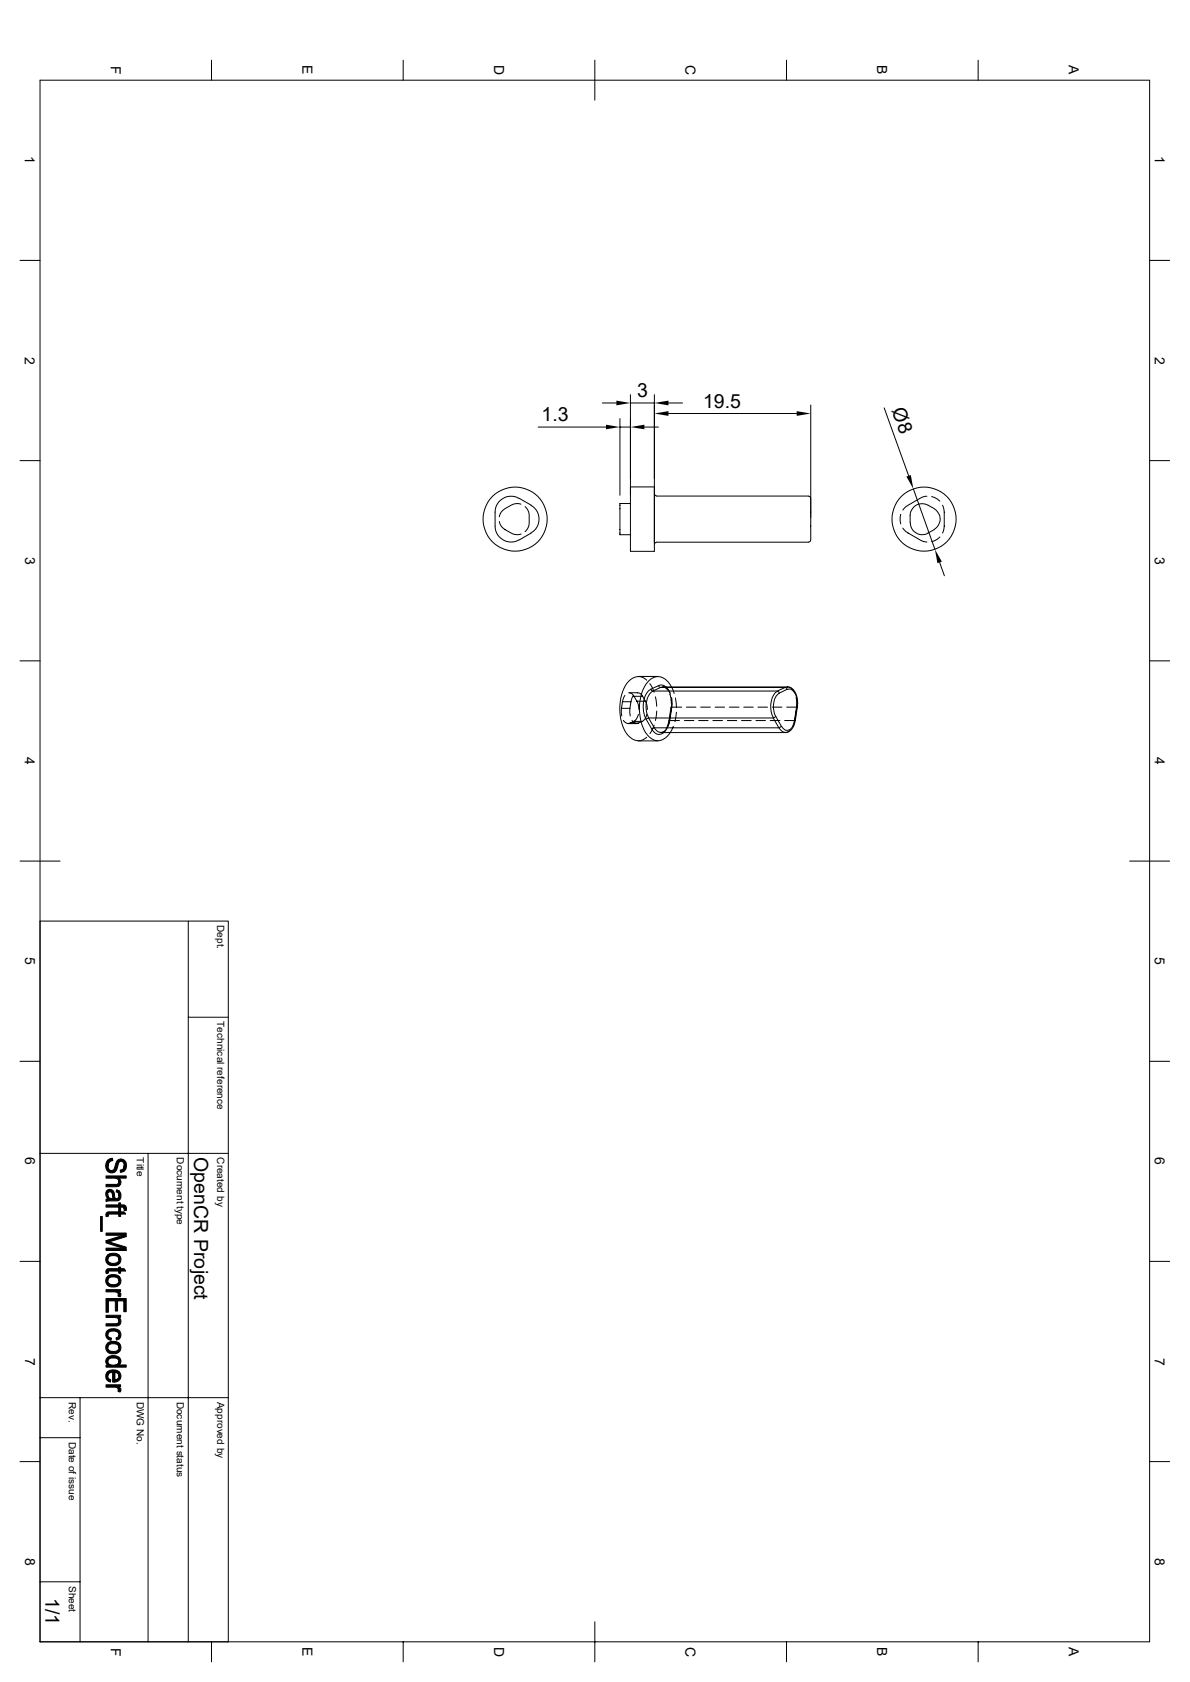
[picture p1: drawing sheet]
<svg xmlns="http://www.w3.org/2000/svg" width="297mm" height="420mm" viewBox="0 0 297 420" stroke-linecap="round" stroke-linejoin="round" font-family="sans-serif">
<g fill="none" stroke="#000" stroke-width=".25">
<path d="M52.8 15v5M100.6 15v5M148.5 15v10M196.3 15v5M244.1 15v5M10 20h276.9v390h-276.9zM5 65h5M286.9 65h5M157.4 98.6v25.1M163.3 98.6v36.9M5 115h5M134.3 106.6h17"/>
<path d="M150.3 100.6h3.5M154.7 104.5v19.2M154.7 106.6h2.7M157.4 100.6h5.9M160.8 106.6h3.5M166.8 100.6h3.5M166.8 103.3h32M202.4 101.1v33.8M220.7 101.9l6.1 16.9M286.9 115h5M124.6 130.2l.1 .3a5.3 5.3 0 0 0 5.1 2.9h.2M129.5 124.5a4 4 0 0 0-5.9 3.4v3.5a4 4 0 0 0 5.9 3.4"/>
<path d="M129.6 124.4l3 1.8M130 125.9l-.2-.1a5.3 5.3 0 0 0-5.1 3l-.1 .2M131.1 126.5l.1 .2a5.5 5.5 0 0 1 .4 5.4l-.5 .7M132.5 126.2a3.9 3.9 0 0 1 0 6.9M132.6 133.1l-3 1.7M157.4 125.7h-2.7v7.8h2.7M157.4 121.6h5.9v16.1h-5.9zM163.4 123.4l.1 .3 .3 .1M163.8 123.9h38M201.8 123.9l.4 .1 .1 .4M201.8 135.4h-38l-.3 .2-.1 .3M202.3 134.9l-.1 .3-.4 .1"/>
<path d="M202.4 124.4v3.5M224.8 128.4l-.1 .8 .1 1.6M225.3 131.9l.2 .2a14.9 14.9 0 0 0 4.8 3.1l1.1 .1M228 122.1l5.3 15.1M231.4 123.9h-.3a14.7 14.7 0 0 0-5.1 2.7l-.7 .8M232.5 124l.8 .2 1.3 .9M233.2 127a2.97 2.97 0 0 1-.1 5.2M233.2 127a4.2 4.2 0 0 0-4.1-1.1 3.1 3.1 0 0 0-1.9 2.8 5.1 5.1 0 0 0 .7 3.8 2.94 2.94 0 0 0 3.7 .6l1.6-.9M234.6 134.1a3.6 3.6 0 0 1-2.1 1.2M235.2 126.2l.2 .2a13.3 13.3 0 0 1 .2 5.7l-.4 1M234.5 140.5l1.2 3.3M5 165h5"/>
<path d="M155.1 176.9l.1 1.9M155.4 175.2h2.1l-.3 1.7M155.4 175.2l-.3 1.7h2.1l.1 1.9M155.6 179.9l.4 .4a1.11 1.11 0 0 0 1.2 .3M156 173.7l-.6 1.5M156.9 173h.2a1.47 1.47 0 0 1 1.1 .9M157.1 173h2.1M157.7 179.9l.4 .4a1.11 1.11 0 0 0 1.2 .3M158.1 173.7l-.6 1.5M159 175.1l.3 .9 .2 1.2M159 173l.9 .2 .5 .7h-2.2l.8 1.2M159.3 169a4.7 4.7 0 0 0-3.9 3.7 12 12 0 0 0 1.4 11l1 .8 1.5 .5"/>
<path d="M159.3 178.4l-.5 1.2-.6 .5M160.4 173.9l.7 1.2h-2.1M161.1 175.1l.4 .9 .1 1.2M161.3 179.6l1.4 2.5a1.83 1.83 0 0 0 3 .8M161.5 178.4l-.3 .8-.9 .9h-2.1l-1 .5h2.1l1-.5M161.9 179.3h31.1M161.9 179.3l-.6 .3M161.9 179.3l1.4 2.4M162.2 170.7l1.1 2.1M162.4 172.1a5.4 5.4 0 0 0-1.7 6.1l.6 1.4M162.5 172.1l.4 .5M162.9 172.6a4.8 4.8 0 0 0-1.5 5.2l.5 1.4"/>
<path d="M163.6 174l.3 2.4M163.9 177.5l-.3 2.4M164.2 168.9h-4.9a3.1 3.1 0 0 1 2.1 .9M164.4 171.2a.66 .66 0 0 0 1 .3M164.4 171.2a1.98 1.98 0 0 1 2.6 1.4l.3 .8M164.4 171.2l-2 .9M165.4 171.5l.7 .2 .5 .6M165.4 171.5h31.2M165.4 171.5a2.05 2.05 0 0 1 1.9 1.5M167.2 173.3l.4 2.3M167.2 179.9l-.4 1.4M167.2 179.9h2.4"/>
<path d="M167.5 176.6l-.6 3.6-.7 1.7M167.6 176.7l-.6 3.3 .2-.1M167.6 174.5v1.4l-.1 .8 .2-.1M167.6 171.5a3.5 3.5 0 0 0-5.2-1.9 10.3 10.3 0 0 0-2.6 9.6 6.6 6.6 0 0 0 3.7 5.7 3.6 3.6 0 0 0 3.8-2M167.6 174.2l.1 2.4M167.6 171.5l.7 1.6M167.7 176.6l-.5 3.3M167.7 176.6h2.4M168.6 174.3l.2 2.4M168.8 177.8l-.4 2.4M170.8 179.9h2.4M171.3 176.6h2.4"/>
<path d="M174.4 179.9h2.3M174.9 176.6h2.4M177.9 179.9h2.4M178.5 176.6h2.3M181.5 179.9h2.4M182 176.6h2.4M185.1 179.9h2.4M185.6 176.6h2.4M188.7 179.9h2.4M189.2 176.6h2.4M192.2 179.9h2.4M192.8 176.6h2.4"/>
<path d="M193 179.3l1.4 2.4h-31.1M193.6 178.9l-.6 .3M193.6 178.9l1.5 2.5a1.52 1.52 0 0 0 1.5 1 1.52 1.52 0 0 0 1.4-1.3l.4-1.3 .1 .1h-.2M194 172.6l.5 .5M194.1 172.6a4.8 4.8 0 0 0-1.6 5.2l.5 1.4M194.5 173.1a4.5 4.5 0 0 0-1.1 5.4l.2 .4M195.8 179.9h2.5M196 171.7h-31.2l-1.9 .9M196 171.7l.4 .4-1.9 1M196 171.7l-2 .9h-31.1M196.3 176.6h2.5l-.5 3.3M196.5 172.2a1.67 1.67 0 0 1 2.1 1.2l.3 1.5v1.5"/>
<path d="M196.6 171.5l.5 .1 .7 .4 .9 1.3 .4 1.5-.1 1.7M196.6 171.5a1.96 1.96 0 0 1 1.7 1.5M196.6 171.5l-.6 .2M198.3 179.9l-.4 1.4M198.7 174.1l.1 2.5 .2-.1M198.9 176.4l.1 .1M198.9 176.4l-.5 3.4M199 176.5l-.6 3.8-.3 .9-.7 1.1-.7 .5-.7 .1M286.9 165h5M156.8 180.7h2.1M161.4 184.1a3.1 3.1 0 0 1-2.1 .9h4.9M163.3 181.1l-1.1 2.1"/>
<path d="M163.3 181.7l-.6 .4M163.3 181.7l.7 .9 .9 .3M164.9 182.9h31.1M165.4 182.8l-.5 .1M166.2 182.3l-.4 .3-.9 .3M167 180l-.6 2-.7 .9M168.1 181.4l-.8 1.5M194.4 181.7l.8 .9 .8 .3M195 181.4l-.6 .3M197.3 182.3l-.4 .3-.9 .3M5 215h10M281.9 215h10"/>
<path d="M10 230h47v180M47 230v180M47 254h10M5 265h5M286.9 265h5M10 288h47M37 288v122M5 315h5M286.9 315h5M10 359h10M10 349h47M20 349v61"/>
<path d="M5 365h5M286.9 365h5M10 395h10M52.8 410v5M100.6 410v5M148.5 405v10M196.3 410v5M244.1 410v5"/>
<circle cx="128.6" cy="129.6" r="8"/>
<circle cx="230.6" cy="129.6" r="8"/>
</g>
<g fill="#000" stroke="#000" stroke-width=".25">
<path d="M26.9 298.2v1.1z" fill-rule="evenodd"/>
<path d="M27 289.6l1.1-.4 .1 .6a1.23 1.23 0 0 0-1.2 1.4z" fill-rule="evenodd"/>
<path d="M26.7 297.3a1.13 1.13 0 0 1 1.6 .2v1.8l-.2-.9a.62 .62 0 0 0-.5-.8 .62 .62 0 0 0-.7 .6l-.1 1a1.58 1.58 0 0 1-.1-1.9z" fill-rule="evenodd"/>
<path d="M26.5 295.7h2.6l.4-.1 .1-.5v1.1h-.1l-3 .1z" fill-rule="evenodd"/>
<path d="M29.1 297.1l.6 .2v1.2l-.2-.7-.5-.2z" fill-rule="evenodd"/>
<path d="M29.7 294.2a1.2 1.2 0 0 1-.1 2z" fill-rule="evenodd"/>
<path d="M26.9 298.6l.5 .6 .9 .1v-1.8l.3 1.1a.55 .55 0 0 0 .6 .7 .55 .55 0 0 0 .5-.7v-1.3a1.4 1.4 0 0 1 .5 1.6 1.4 1.4 0 0 1-1.4 .9l-2.3 .2v-.5l.4-.2z" fill-rule="evenodd"/>
<path d="M31 291v1.4l-.9 .3-.1-.6 .8-.3z" fill-rule="evenodd"/>
<path d="M26.5 293.6h5v.6h-1.8l-.1 2v-1.4l-.3-.4-.7-.2h-2.1z" fill-rule="evenodd"/>
<path d="M26.9 289.7l.1 1.5a.89 .89 0 0 0 .8 1.1 .89 .89 0 0 0 .9-1.1 1.57 1.57 0 0 1 1.9-1.7 1.79 1.79 0 0 1 .4 2.9v-1.4a.79 .79 0 0 0-.7-1 .79 .79 0 0 0-.8 .9 1.77 1.77 0 0 1-2 1.9 1.97 1.97 0 0 1-.6-3.1z" fill-rule="evenodd"/>
<path d="M25.1 303.7h.4v3.8h-.4z" fill-rule="evenodd"/>
<path d="M26.5 302.9l.5-.3v1.1l-.5 .1z" fill-rule="evenodd"/>
<path d="M26.6 317l.4-.2v1.1l-.5 .1-.1-.6z" fill-rule="evenodd"/>
<path d="M26.9 313.4a2.51 2.51 0 0 1 2.8 0v1.1a1.54 1.54 0 0 0-2.7-.4l-.1 .4z" fill-rule="evenodd"/>
<path d="M26.9 318.7a2.51 2.51 0 0 1 2.8 0v1.1a1.57 1.57 0 0 0-2.6-.6l-.2 .6z" fill-rule="evenodd"/>
<path d="M26.9 313.4v1.1a1.49 1.49 0 0 0 1.4 1 1.49 1.49 0 0 0 1.4-1v-1.1a1.6 1.6 0 0 1 .2 2 1.6 1.6 0 0 1-1.9 .6 1.54 1.54 0 0 1-1.5-.9 1.54 1.54 0 0 1 .4-1.7z" fill-rule="evenodd"/>
<path d="M26.8 318.8l.1 1a1.58 1.58 0 0 0 2.7 .4l.1-1.5a1.6 1.6 0 0 1 .2 2 1.6 1.6 0 0 1-1.9 .7 1.54 1.54 0 0 1-1.5-.9 1.54 1.54 0 0 1 .3-1.7z" fill-rule="evenodd"/>
<path d="M26.5 300.9h3.1v-.5h.5v.5h.9v1l-.1-.4-.4-.1h-.4v.6h-.5v-.6h-3.1z" fill-rule="evenodd"/>
<path d="M27 302.6h2.6v-.4h.5v.4h.9l.4 .5h-1.3v.6h-.5v-.6h-2.3l-.3 .4z" fill-rule="evenodd"/>
<path d="M27 316.8h2.6v-.4h.5v.4h.9l.4 .6h-1.3v.5h-.5v-.5h-2.4l-.2 .3z" fill-rule="evenodd"/>
<path d="M26.5 309.8l5 1.6v.9l-.9-.6-4.1-1.4z" fill-rule="evenodd"/>
<path d="M26.5 309.8l4.2-1.4 .8 .4-4.2 1.3z" fill-rule="evenodd"/>
<path d="M26.5 311.7h4.1l.9 .6h-5z" fill-rule="evenodd"/>
<path d="M26.5 307.9h5v.9l-.8-.4h-4.2z" fill-rule="evenodd"/>
<path d="M31 300.9l.5 .5v.9l-.6-.1z" fill-rule="evenodd"/>
<path d="M26.8 332.3l.1 1.2 .3 .4 .6 .2-.1 .6a1.43 1.43 0 0 1-1.2-.9 1.43 1.43 0 0 1 .3-1.5z" fill-rule="evenodd"/>
<path d="M29.6 328.9v1z" fill-rule="evenodd"/>
<path d="M26.9 335.4a2.51 2.51 0 0 1 2.8 0v1.1a1.54 1.54 0 0 0-2.7-.4l-.1 .4z" fill-rule="evenodd"/>
<path d="M29 334.1l.5-.3 .2-.5v1l-.7 .3z" fill-rule="evenodd"/>
<path d="M26.5 322h3.6v.5h-.6v.7a.98 .98 0 0 0-1.1-.6h-1.9z" fill-rule="evenodd"/>
<path d="M26.5 328.4h3.6v.5h-.5v.6l-.6-.5h-2.5z" fill-rule="evenodd"/>
<path d="M29.5 322.5l.7 .6-.2 .7-.6-.2z" fill-rule="evenodd"/>
<path d="M26.5 330.5l2.9-.1 .2-.4 .1-1a1.18 1.18 0 0 1 .4 1.5 1.18 1.18 0 0 1-1.4 .6h-2.2z" fill-rule="evenodd"/>
<path d="M26.9 332.2a2.04 2.04 0 0 1 3.3 1l-.1 .7-.4 .4v-1a1.55 1.55 0 0 0-2.4-.8l-.3 .4-.1 .4z" fill-rule="evenodd"/>
<path d="M26.8 335.4l.1 1.1a1.58 1.58 0 0 0 2.7 .4l.1-1.5a1.6 1.6 0 0 1 .2 2 1.6 1.6 0 0 1-1.9 .6 1.54 1.54 0 0 1-1.5-.8 1.54 1.54 0 0 1 .3-1.8z" fill-rule="evenodd"/>
<path d="M26.9 338.9a2.27 2.27 0 0 1 3.2 .5l.1 .6-.5 .8v-.9a1.63 1.63 0 0 0-2.6-.4l-.2 .5z" fill-rule="evenodd"/>
<path d="M26.5 324.2h5v3.3h-.6v-2.7h-1.6v2.6h-.5v-2.6h-1.7v2.9h-.6z" fill-rule="evenodd"/>
<path d="M26.7 339.1l.2-.2v2a1.18 1.18 0 0 1-.2-1.8z" fill-rule="evenodd"/>
<path d="M26.7 342.7l.2-.2v1.4l.2 .4 .5 .2v.6a1.52 1.52 0 0 1-.9-2.4z" fill-rule="evenodd"/>
<path d="M26.9 342.5a2.51 2.51 0 0 1 2.8 0v1.1l-.2-.6-.9-.3v2.4h-.5v-2.5l-.9 .3-.3 .8z" fill-rule="evenodd"/>
<path d="M26.5 345.8h3.6v.5h-.6v.7l-.2-.4-.5-.2h-2.3z" fill-rule="evenodd"/>
<path d="M28.6 342.7v1.8h.2l.8-.5 .1-1.5a1.5 1.5 0 0 1 .4 1.7 1.5 1.5 0 0 1-1.5 .9z" fill-rule="evenodd"/>
<path d="M29.5 346.3l.7 .6-.2 .7-.6-.2z" fill-rule="evenodd"/>
<path d="M26.9 340.2a1.67 1.67 0 0 0 2.8-.1v-.2v.9h1.8v.6h-5v-.5h.4z" fill-rule="evenodd"/>
</g>
<path d="M151.3 106l3.4 .6-3.4 .6zM153.8 100l3.6 .6-3.6 .6zM157.4 106.6l3.4-.6v1.2zM163.3 100.6l3.5-.6v1.2zM163.3 103.3l3.5-.6v1.1zM198.8 102.7l3.6 .6-3.6 .5zM226.2 119l1.1-.4 .7 3.5zM233.3 137.2l1.8 3.1-1.1 .3z" fill="#000"/>
<g font-size="4.9">
<text x="159" y="99.2">3</text>
<text x="175.5" y="101.8">19.5</text>
<text x="135.2" y="105.2">1.3</text>
<text x="222.5" y="102.5" transform="rotate(70 222.5 102.5)">Ø8</text>
<text x="48.5" y="289" transform="rotate(90 48.5 289)">OpenCR Project</text>
<text x="11.3" y="399.1" transform="rotate(90 11.3 399.1)">1/1</text>
</g>
<g font-size="3.5">
<text x="27.6" y="16.5" transform="rotate(90 27.6 16.5)">F</text>
<text x="75.5" y="16.3" transform="rotate(90 75.5 16.3)">E</text>
<text x="123.3" y="16.3" transform="rotate(90 123.3 16.3)">D</text>
<text x="171.1" y="16.3" transform="rotate(90 171.1 16.3)">C</text>
<text x="218.9" y="16.3" transform="rotate(90 218.9 16.3)">B</text>
<text x="266.8" y="16.3" transform="rotate(90 266.8 16.3)">A</text>
<text x="6.2" y="39" transform="rotate(90 6.2 39)">1</text>
<text x="288.2" y="39" transform="rotate(90 288.2 39)">1</text>
<text x="6.2" y="89" transform="rotate(90 6.2 89)">2</text>
<text x="288.2" y="89" transform="rotate(90 288.2 89)">2</text>
<text x="6.3" y="139" transform="rotate(90 6.3 139)">3</text>
<text x="288.2" y="139" transform="rotate(90 288.2 139)">3</text>
<text x="6.2" y="189" transform="rotate(90 6.2 189)">4</text>
<text x="288.2" y="189" transform="rotate(90 288.2 189)">4</text>
<text x="6.3" y="239" transform="rotate(90 6.3 239)">5</text>
<text x="288.2" y="239" transform="rotate(90 288.2 239)">5</text>
<text x="6.3" y="289" transform="rotate(90 6.3 289)">6</text>
<text x="288.2" y="289" transform="rotate(90 288.2 289)">6</text>
<text x="6.3" y="339" transform="rotate(90 6.3 339)">7</text>
<text x="288.2" y="339" transform="rotate(90 288.2 339)">7</text>
<text x="6.3" y="389" transform="rotate(90 6.3 389)">8</text>
<text x="288.2" y="389" transform="rotate(90 288.2 389)">8</text>
<text x="27.6" y="411.4" transform="rotate(90 27.6 411.4)">F</text>
<text x="75.5" y="411.3" transform="rotate(90 75.5 411.3)">E</text>
<text x="123.3" y="411.2" transform="rotate(90 123.3 411.2)">D</text>
<text x="171.1" y="411.2" transform="rotate(90 171.1 411.2)">C</text>
<text x="218.9" y="411.3" transform="rotate(90 218.9 411.3)">B</text>
<text x="266.8" y="411.3" transform="rotate(90 266.8 411.3)">A</text>
</g>
<g font-size="2.5">
<text x="54.2" y="231" transform="rotate(90 54.2 231)">Dept.</text>
<text x="54.2" y="255" transform="rotate(90 54.2 255)">Technical reference</text>
<text x="34.2" y="289" transform="rotate(90 34.2 289)">Title</text>
<text x="44.2" y="289" transform="rotate(90 44.2 289)">Document type</text>
<text x="54.2" y="289" transform="rotate(90 54.2 289)">Created by</text>
<text x="17.2" y="350" transform="rotate(90 17.2 350)">Rev.</text>
<text x="34.2" y="350" transform="rotate(90 34.2 350)">DWG No.</text>
<text x="44.2" y="350" transform="rotate(90 44.2 350)">Document status</text>
<text x="54.2" y="350" transform="rotate(90 54.2 350)">Approved by</text>
<text x="17.2" y="360" transform="rotate(90 17.2 360)">Date of issue</text>
<text x="17.2" y="396" transform="rotate(90 17.2 396)">Sheet</text>
</g>
</svg>
